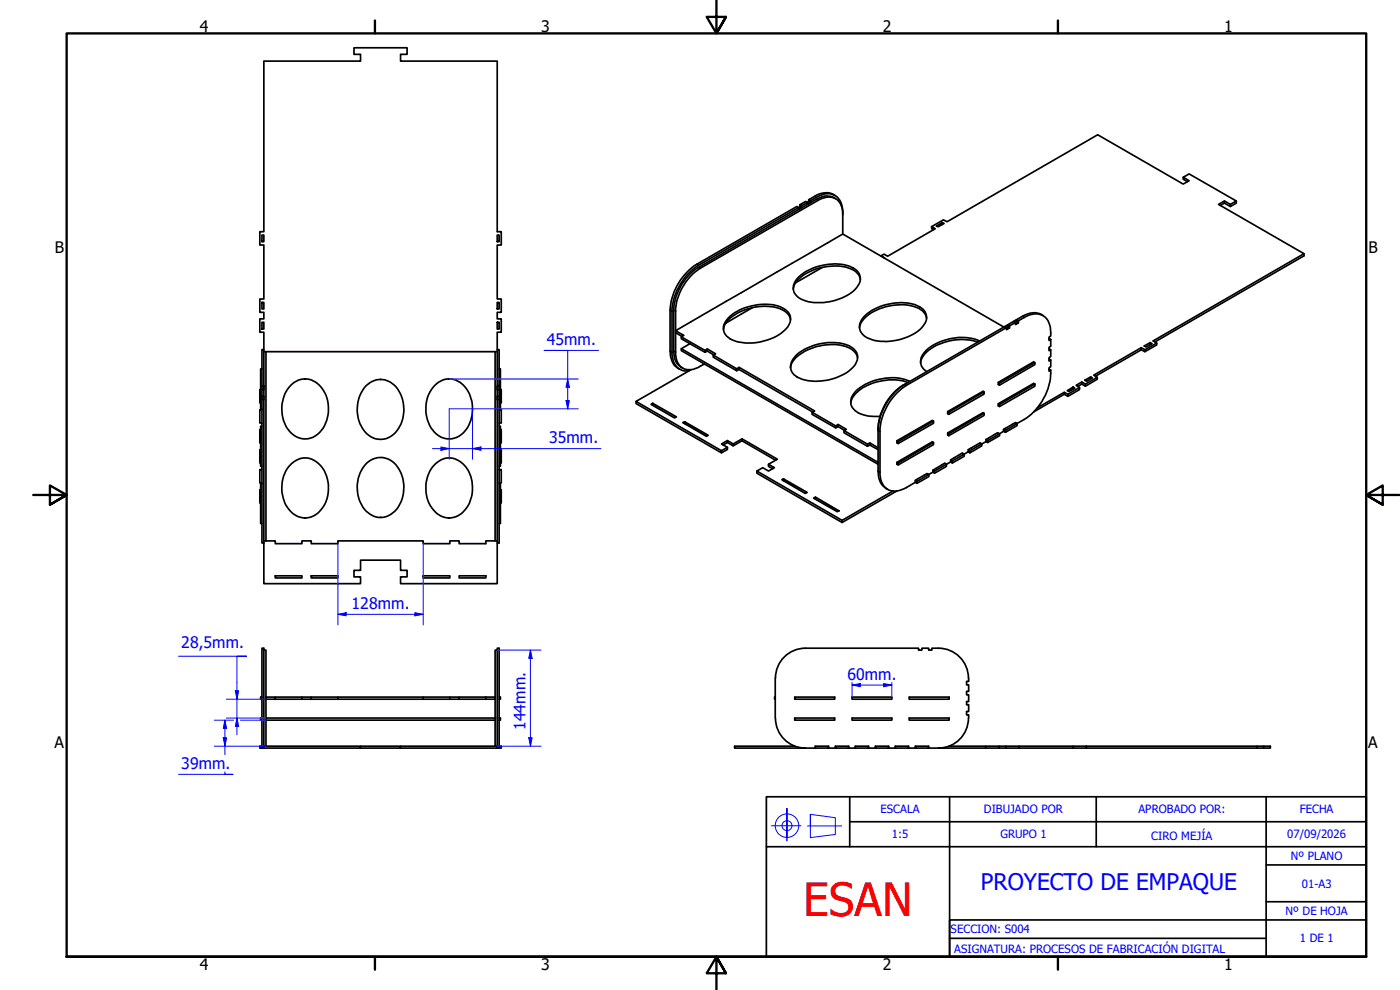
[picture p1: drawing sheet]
<svg xmlns="http://www.w3.org/2000/svg" width="420mm" height="297mm" viewBox="0 0 420 297" stroke-linecap="round" stroke-linejoin="round" font-family="sans-serif">
<!-- layer: Visible (ISO) -->
<g fill="none" stroke="#000" stroke-width=".51">
<path d="M242.7 59.9v.6l.5 .3M250.6 58.7a5.4 5.4 0 0 0-6.1 .2l-1.8 1 .5 .3M250.8 59.6a5 5 0 0 0-5.8 .2l-35.4 20.4a16.1 16.1 0 0 0-7.4 12.9v12.2a5.1 5.1 0 0 0 2.7 5.2M355.1 53.2v.6l1.3 .7M78.6 70.5h.6v2h-.6zM149.2 70.5h.6v2h-.6zM240 62.1l-.4 .2-.5-.3-30 17.3a17.7 17.7 0 0 0-8 13.8v12.2a5.5 5.5 0 0 0 2.9 5.5M240 61.5v.6l.5 .2M242.7 60.5l-.4 .3-.5-.4-1.8 1.1 .5 .3M252.9 70.2v-6.4a4.8 4.8 0 0 0-5.1-5.6l-2.8 1-1.8 1v.6l-.9 .5v-.5l-1.8 1v.5l-.9 .6v-.6l-30 17.3a17.5 17.5 0 0 0-7.9 13.8v12.2a4.8 4.8 0 0 0 5.1 5.7M252.9 64.4a4.6 4.6 0 0 0-3.5-5.2h-1.2l-2 .5-36.1 20.8a16.6 16.6 0 0 0-7.3 12.9v12.2a4.7 4.7 0 0 0 3.4 5.3l1.9-.1 3.3-1.6M264.4 76.8l.9-.6 1.1 .7 14.3-8.3-1.1-.6 3.5-2 1.1 .5 45.2-26.1 25.7 14.8 1.8-1-1.8-1 1.8-1 14.1 8.1-1.7 1-1.8-1-1.8 1 25.7 14.8-45.3 26.2 1.1 .6-3.6 2.1-1.1-.7-14.3 8.3 1.1 .6-3.5 2-1.1-.6-1.7 1 1 .7-3.5 2-1.1-.6-8.1 4.7"/>
<path d="M264.9 77.1l.5 .3M264.9 77.1h.1M279.6 68v.6l.6 .3M281.1 67.8l1.7-1 .5 .2-1.7 1.1zM282.8 66.8v.6M367.5 60.3v.6l-1.3 .7M367.5 60.9l1.8 1.1v-.7M371 60.3v.6l-1.7 1.1M391.4 76.1v.7l-44.8 25.8M78.6 90.7h.6v2h-.6zM78.6 96.7h.6v2h-.6zM149.2 90.7h.6v2h-.6z"/>
<path d="M149.2 96.7h.6v2h-.6zM202.8 99.2v.6l1.9 1.2M218.6 95.4a16.4 16.4 0 0 1 15.6-3.3 3.7 3.7 0 0 1 2.8 4.9 11 11 0 0 1-7.7 5.3 13.1 13.1 0 0 1-10.6-1 3.6 3.6 0 0 1-.1-5.9zM225.8 92.3l-7.9 4.6M237.2 96a4.9 4.9 0 0 0-4.3-3.7 16.6 16.6 0 0 0-14.5 3.9l-1 1.6-.3 1.1M239.3 83.5a16.2 16.2 0 0 1 16.2-3.4 3.8 3.8 0 0 1 2.6 3 3.8 3.8 0 0 1-1.4 3.7 16.1 16.1 0 0 1-16.2 3 3.7 3.7 0 0 1-1.2-6.3zM246.8 80.2l-8 4.6M258.2 83.9a4.6 4.6 0 0 0-3.7-3.5 16.4 16.4 0 0 0-15.2 3.7l-.7 1-.5 1.6M259.2 95.1a16.2 16.2 0 0 1 16.1-3.4 3.8 3.8 0 0 1 2.7 3 3.8 3.8 0 0 1-1.5 3.7 16.1 16.1 0 0 1-16.2 3 3.7 3.7 0 0 1-1.1-6.3zM278.1 95.5a4.8 4.8 0 0 0-4.4-3.7 16.1 16.1 0 0 0-14.5 3.9l-.8 1.1-.5 1.5M301.3 98.2l-48.4-28-50.1 29 2.4 1.4-.7 .5 7.1 4 .7-.4 2.5 1.5-.7 .3 7 4.2 .7-.5 22.7 13.1-.8 .4 7.1 4.1 .7-.4 2.5 1.4-.7 .4 7 4.1M301.6 98l.9-.5v.6l.5 .3"/>
<path d="M302.1 98.3l.4-.2-.4 .2-.5-.3-30.1 17.4M304.2 96.4l.9-.5v.7l.5 .3M304.7 96.8l.4-.2-.4 .2-.5-.4-1.7 1.1 .5 .3M313 94.7a5.5 5.5 0 0 0-6.2 .2l-1.7 1 .5 .4M78.2 116.9h-.2v4h.2M78.6 115.9v1h.6v-1h-.6v-11h.6v58M78.6 116.9v2h.6v1h-.6v-1M78.6 119.9v43h.6M78.6 110.7h-.4v12h.4M79.2 105.5h.6v56.8M79.2 104.9v-5.2h-1.2v-4h1.2v-2h-1.2v-4h1.2v-16.2h-1.2v-4h1.2v-51.2h29v-2h-2v-2h16v2h-2v2h29v51.2h1.2v4h-1.2v16.2h1.2v4h-1.2v2h1.2v4h-1.2v5.2M79.8 105.5h68.8"/>
<path d="M87.3 115.6a6 6 0 0 1 9.9 1.8 10.4 10.4 0 0 1-2.8 13.5 6.2 6.2 0 0 1-8.7-3.2 10.7 10.7 0 0 1 1.6-12.1zM109.9 115.7a6.1 6.1 0 0 1 9.9 1.8 10.6 10.6 0 0 1-2.1 13.2 6.1 6.1 0 0 1-9.3-2.9 10.9 10.9 0 0 1 1.5-12.1zM130.6 115.6a6 6 0 0 1 9.9 1.8 10.4 10.4 0 0 1-2.8 13.5 6.2 6.2 0 0 1-8.7-3.2 10.7 10.7 0 0 1 1.6-12.1zM149.2 105.5h-.6v56.8h.6M149.8 115.9h-.6v-11h.6v58h-.6v-44v1h.6M149.8 116.9h-.6v-1v3h.6M149.8 110.7h.4v12h-.4M150.2 116.9h.2v4h-.2M204.5 101.1v.5l7.1 4.1v-.6M204.5 104.6v.6l59 34.1M207.1 103.1l-2.6 1.5 59 34.1M207.4 110.9l-16.5 9.5 25.6 14.8 1.8-1-1.8-1 1.8-1 1.7 1 2.7-1.5 10.6 6.1-2.7 1.5 1.8 1-1.8 1-1.7-1-1.8 1 25.6 14.8 15.3-8.8"/>
<path d="M212.3 104.7v.6l-.7 .4M212.3 105.3l1.9 1.2M214.1 106.5v.7l7 4v-.5M221.8 110.2v.7l-.7 .3M221.8 110.9l22.1 12.7M238.8 106.8a16.1 16.1 0 0 1 16.2-3 3.8 3.8 0 0 1 2.4 3.2 3.8 3.8 0 0 1-1.8 3.6 16.2 16.2 0 0 1-16.3 2.6 3.8 3.8 0 0 1-.5-6.4zM257.4 107.4a5 5 0 0 0-4.4-3.7 15.7 15.7 0 0 0-14.9 4.5l-.6 1.1-.3 1M271.5 115.4a16.2 16.2 0 0 0-8 13.1v12.8a5.4 5.4 0 0 0 2.9 5.5M271.5 115.4a17.5 17.5 0 0 0-8 13.7M272.5 114.8a16.1 16.1 0 0 0-15.9 3.5l-.8 1-.5 1.6M273 114.4a16.1 16.1 0 0 0-16.5 3.3 3.8 3.8 0 0 0-1.1 3.8 3.8 3.8 0 0 0 2.9 2.7l2.2 .6 3.6 .2M293.4 102.7a16.1 16.1 0 0 0-15.8 3.5l-1.1 1.5-.2 1.1"/>
<path d="M294 102.3a15.8 15.8 0 0 0-16.5 3.3 3.6 3.6 0 0 0 .6 5.9M295.3 117.6v.6l-10.6 6.1M299.6 114.7l.4 .2 10.6-6.1-.4-.2-10.6 6.1v.7l.4 .2v-.7M310.6 115.2l-.4-.2-10.6 6.1v.7l.4 .2v-.7M310.6 108.8v.6l-10.6 6.2M310.6 115.2l-10.6 6.1-.4-.2M310.6 115.2v.7l-10.6 6.1M314.8 110.7l.5 .3M314.8 107.7l.5 .3M314.8 104.6l.5 .4M314.8 101.6l.5 .2M319.4 117.7v.6l-9.1 5.3"/>
<path d="M319.4 118.3l1.1 .6v-.6M320.3 117.2l1.8-1.1 .5 .3-1.8 1.1zM322.1 116.1v.7M324 116.3v.6l-3.5 2M324.7 114.6v.6l-1.2 .7M324.7 115.2l1.1 .7v-.7M325.6 114.1l1.7-1 .6 .3-1.8 1zM327.3 113.1v.6M329.3 113.2v.6l-3.5 2.1M342.5 104.3v.7l-13.8 7.9M342.5 105l1.1 .5v-.5M343.4 103.8l1.8-1 .6 .3-1.8 1z"/>
<path d="M345.2 102.8v.6M347.2 102.9v.6l-3.6 2M78.2 128.9h-.2v4h.2M78.2 134.9h-.2v4h.2M78.6 127.9h-.4v12h.4M78.6 122.9h-.6v4h.6M87.1 139.6a5.9 5.9 0 0 1 9.5 .5 10.4 10.4 0 0 1-1.9 14.3 6.1 6.1 0 0 1-8.8-2.6 11 11 0 0 1 1.2-12.2zM109.7 139.4a6.1 6.1 0 0 1 10.3 1.9 10.4 10.4 0 0 1-2.7 13 6 6 0 0 1-8.7-2.7 10.9 10.9 0 0 1 1.1-12.2zM130.3 139.6a5.9 5.9 0 0 1 9.5 .5 10.4 10.4 0 0 1-1.8 14.3 6.1 6.1 0 0 1-8.8-2.6 10.7 10.7 0 0 1 1.1-12.2zM149.8 127.9h.4v12h-.4M149.8 122.9h.6v4h-.6M150.2 134.9h.2v4h-.2"/>
<path d="M150.2 128.9h.2v4h-.2M190.9 120.4v.7l25.6 14.8v-.7M195.4 121.3l.5-.3 7.1 4.1-.6 .3zM195.9 121v.6M204.9 126.8l.6-.3 7 4.1-.5 .3zM205.5 126.5v.6M218.3 134.2v.7l-1.8 1M218.3 132.2v.6l-1.3 .7M218.3 132.8l1.7 1v-.6M222.7 131.7v.6l-2.7 1.5M222.7 132.3l10.1 5.8M230.6 139.3v.6l1.3 .7"/>
<path d="M243.7 123.7v.6l7.1 4.1v-.6M251.5 127.4v.6l-.7 .4M251.5 128l2 1.1M253.3 129.2v.6l7 4.1v-.6M260.3 133.3l.7-.4 2.5 1.5M261 132.9v.6l2.5 1.4M261 133.5l-.7 .4M269.2 138.7l.4 .2 10.6-6.1-.4-.2-10.6 6.1v.6l.4 .2v-.6M269.2 132.3l.4 .2 10.6-6.1-.4-.2-10.6 6.1v.6l.4 .2v-.6M280.2 126.4v.6l-10.6 6.1M280.2 132.8v.6l-10.6 6.1M284.4 129.9l.3 .3 10.6-6.2-.3-.2-10.6 6.1v.6l.3 .2v-.5"/>
<path d="M284.4 123.5l.3 .2 10.6-6.1-.3-.2-10.6 6.1v.6l.3 .2v-.6M285.3 138l.5 .3 3.6-2-.6-.4-3.5 2.1v.6l-1.3 .7v.6l-3.5 2.1M285.8 138.3v.6l-.5-.3M290.6 134.9l.5 .3 3.5-2-.5-.3-3.5 2v.7l-1.2 .7v.6l-3.6 2M291.1 135.2v.7l-.5-.3M295.3 124v.6l-10.6 6.1M295.9 131.9l.5 .3 3.6-2-.6-.4-3.5 2.1v.6l-1.3 .7v.6l-3.5 2.1M296.4 132.2v.6l-.5-.3M301.2 128.8l.6 .3 3.4-2.1-.5-.2-3.5 2v.6l-1.2 .8v.5l-3.6 2.1M301.8 129.7l3.4-2v-.7a17.5 17.5 0 0 0 10.1-16l-.5 .4v-1.1l.5-.3v-2l-.5 .3v-1l.5-.3v-2l-.5 .2v-1l.5-.3v-2.1l-.5 .4v-1.1l.5-.3a6.2 6.2 0 0 0-2.6-6.3 5.9 5.9 0 0 0-5.3 .7l-1.8 1.1v.6l-.9 .5v-.6l-1.7 1v.6l-.9 .5v-.6l-30.1 17.3a17.4 17.4 0 0 0-7.9 13.8v12.3a5 5 0 0 0 3.7 5.6l2.1-.1a15.8 15.8 0 0 0 4.8-2.5v-.6l.8-.5 2.7-1.5 .6 .3-3.6 2-.5-.3M301.8 129.1v.6l-.6-.3M78.2 146.9h-.2v4h.2"/>
<path d="M78.6 145.1h-.4v12h.4M78.6 140.9h-.6v4h.6M149.8 145.1h.4v12h-.4M149.8 140.9h.6v4h-.6M150.2 146.9h.2v4h-.2M227.1 141.3v.7l25.6 14.8v-.7M234.6 143.9l.5-.2 7.2 4.1-.6 .3zM235.1 143.7v.6M244.2 149.5l.5-.4 7.1 4.2-.5 .2zM244.7 149.1v.7M269.2 147.3l-16.5 9.5M275.2 144.4v.6l-.5-.3"/>
<path d="M280 141.1l.5 .2 3.5-2-.5-.3-3.5 2.1v.6l-1.2 .7v.6l-3.6 2M280.5 141.3v.7l-.5-.3M79.2 162.9v12.2h29v-2h-2v-2h2v-3h12v3h2v2h-2v2h29v-12.2M79.2 162.3h.6M79.8 162.3h2.8v.8h8v-.8h2.8v.8h8v-.8h25.6v.8h8v-.8h2.8v.8h8v-.8h2.8M82.6 172.8h8v.6h-8zM93.4 172.8h8v.6h-8zM127 172.8h8v.6h-8zM137.8 172.8h8v.6h-8zM79.2 195.1h.6v28.8M149.2 195.1h-.6v28.8M241.7 194.5h34v.6h1v-.6h2v.6h1v-.6a9.3 9.3 0 0 1 10.9 7.8v1.2"/>
<path d="M241.7 194.5a9 9 0 0 0-9 9M78.6 215.4v-20.9h.6v29.4M78.6 215.4v9.1h.6M78.6 209.2h-.4v.6h.4M78.6 215.4h-.4v.7h.4M79.8 215.4h68.8M79.8 216.1h68.8M82.6 209.2v.6h-2.8v-.6h66M90.6 209.2v.6h-8M93.4 209.2v.6h-2.8M101.4 209.2v.6h-8M127 209.2v.6h-25.6"/>
<path d="M135 209.2v.6h-8M137.8 209.2v.6h-2.8M145.8 209.2h2.8v.6h-2.8M145.8 209.2v.6h-8M149.8 209.2h.4v.6h-.4M149.8 215.4h.4v.7h-.4M232.7 209.2h-.2v.6h.2M232.7 203.4v12M232.7 215.5a9 9 0 0 0 9 9M238.5 209.2h12v.6h-12zM238.5 215.4h12v.7h-12zM255.7 209.2h12v.6h-12z"/>
<path d="M255.7 215.4h12v.7h-12zM272.9 209.2h12v.6h-12zM272.9 215.4h12v.7h-12zM290.6 215.5a9 9 0 0 1-8.9 9M290.7 203.4v1.1h-.6v1h.6v1.9h-.6v1.1h.6v2h-.6v.9h.6v2.1h-.6v1h.6v.9M78.6 223.9h-.6v.6h.6M79.2 223.9h70M79.2 223.9v.6h29v-.6M120.2 223.9v.6h-12M149.2 223.9v-29.4h.6v30M149.2 223.9v.6h-29M149.2 224.5h.6"/>
<path d="M149.8 223.9h.6v.6h-.6M238.4 223.9h-17.9v.6h24.2M244.7 223.9h4v.6h-4zM248.7 224.5h2M250.7 223.9h4v.6h-4zM254.7 224.5h2M256.7 223.9h4v.6h-4zM260.7 224.5h2M262.7 223.9h4v.6h-4zM266.7 224.5h2M268.7 223.9h4v.6h-4zM272.7 224.5h2"/>
<path d="M274.7 223.9h4v.6h-4zM278.7 224.5h3M284.9 223.9h41.2M295.8 223.9v.6h-14.1M299.8 223.9v.6h-4M301.9 223.9v.6h-2.1M305.9 223.9v.6h-4M322.1 223.9v.6h-16.2M326.1 223.9h55.2v.6h-2M326.1 223.9v.6h-4M326.1 224.5h51.2M377.3 223.9v.6h2v-.6"/>
</g>
<!-- layer: Visible Narrow (ISO) -->
<g fill="none" stroke="#000" stroke-width=".38">
<path d="M244.5 58.9l.5 .3M245 59.8l.5 .3M209.1 79.3l.5 .3M201.1 93.1l.6 .3M202.2 93.1l.6 .3M209.6 80.2l.5 .3M306.8 94.9l.6 .3M201.1 105.3l.6 .3M202.2 105.3l.6 .3M271 115.6v.1M271.5 115.4l.5 .2M263.5 129.1l.6 .3"/>
<path d="M263.5 141.3l.6 .4"/>
</g>
<circle cx="263.5" cy="128.5" r=".19" fill="#000"/>
<!-- layer: CAJETIN -->
<g fill="none" stroke="#00f" stroke-width=".3">
<path d="M231.5 247.8h8.9M236.2 242.6v9.7v-9.7v8.7M242.3 247.8h10.3M243.2 244.3l7.5 1v5.1l-7.5 .9v-7v3.5"/>
<circle cx="236.2" cy="247.7" r="3.5"/>
<circle cx="236.2" cy="247.7" r="1.49"/>
</g>
<!-- layer: Title (ISO) -->
<path d="M255 239.1v14.9M285 239.1v48v-11.1h125M329 239.1v14.9M380 239.1v48M230 254v-14.9h180v14.9M230 254h180v33.1h-180zM255 246.6h155M380 259.5h30M380 270.6h30M285 281.5h95" fill="none" stroke="#000" stroke-width=".51"/>
<!-- layer: Border (ISO) -->
<path d="M112.5 6.1v3.9M215 0v10l-2.9-4.9h5.8l-2.9 4.9 2.9-4.9M317.5 6.1v3.9M10 148.5h10l-5-2.8v5.7l5-2.9-5 2.9M420 148.5h-10l5-2.8v5.7l-5-2.9 5 2.9M20 287.1v-277.1h390v277.1h-390h390M112.5 287.1v3.8M217.9 292l-2.9-4.9 2.9 4.9h-5.8l2.9-4.9v9.9M317.5 287.1v3.8" fill="none" stroke="#000" stroke-width=".7"/>
<!-- layer: Dimension (ISO) -->
<path d="M67.5 216.1v2.5" fill="none" stroke="#00f" stroke-width=".3"/>
<path d="M67.5 216.1l.5 2.5h-1z" fill="#00f"/>
<path d="M67.5 216.1l.5 2.5h-1zM67.5 221.3v2.6" fill="none" stroke="#00f" stroke-width=".3"/>
<path d="M67 221.3h1l-.5 2.6z" fill="#00f"/>
<path d="M64.3 216.1h5.8M67.5 218.6v2.7M71.1 215.4v2.6M72.1 216.1h7.7M64.3 223.9h15.5M67 221.3h1l-.5 2.6zM67.5 231.6v.7h2.4h-16.3M67.5 223.9v2.5" fill="none" stroke="#00f" stroke-width=".3"/>
<path d="M71.1 215.4l.5 2.6h-1z" fill="#00f"/>
<path d="M71.1 215.4l.5 2.6h-1zM71.1 207.2v2.6" fill="none" stroke="#00f" stroke-width=".3"/>
<path d="M70.6 207.2h1l-.5 2.6z" fill="#00f"/>
<path d="M53.6 196.9h20.4h-2.9v10.3M67.9 215.4h11.9M67.9 209.8h11.9M70.6 207.2h1l-.5 2.6zM71.1 209.8v5.6M71.1 218v2.5M159.2 221.3v2.6" fill="none" stroke="#00f" stroke-width=".3"/>
<path d="M158.7 221.3h1l-.5 2.6z" fill="#00f"/>
<path d="M159.2 195.1v2.4M158.7 221.3h1l-.5 2.6z" fill="none" stroke="#00f" stroke-width=".3"/>
<path d="M159.2 195.1l.5 2.4h-1z" fill="#00f"/>
<path d="M149.2 195.1h13.2M159.2 195.1l.5 2.4h-1zM159.2 197.5v23.8M255.7 205.5h2.5M149.2 223.9h13.2" fill="none" stroke="#00f" stroke-width=".3"/>
<path d="M255.7 205.5l2.5-.4v.9z" fill="#00f"/>
<path d="M255.7 205.5l2.5-.4v.9zM265.2 205.5h2.5" fill="none" stroke="#00f" stroke-width=".3"/>
<path d="M265.2 205.1l2.5 .4-2.5 .5z" fill="#00f"/>
<path d="M101.4 184.3h2.5M255.7 204.8v4.4M258.2 205.5h7M265.2 205.1l2.5 .4-2.5 .5zM267.7 204.8v4.4" fill="none" stroke="#00f" stroke-width=".3"/>
<path d="M101.4 184.3l2.5-.5v1z" fill="#00f"/>
<path d="M101.4 184.3l2.5-.5v1zM124.5 184.3h2.5" fill="none" stroke="#00f" stroke-width=".3"/>
<path d="M124.5 183.8l2.5 .5-2.5 .5z" fill="#00f"/>
<path d="M170.4 120.2v2.5M101.4 163.1v24.4M127 163.1v24.4M103.9 184.3h20.6M124.5 183.8l2.5 .5-2.5 .5z" fill="none" stroke="#00f" stroke-width=".3"/>
<path d="M169.9 120.2h1l-.5 2.5z" fill="#00f"/>
<path d="M170.4 113.7v2.5M169.9 120.2h1l-.5 2.5z" fill="none" stroke="#00f" stroke-width=".3"/>
<path d="M170.4 113.7l.5 2.5h-1z" fill="#00f"/>
<path d="M134.8 113.7h38.7M170.4 113.7l.5 2.5h-1zM170.4 116.2v4M179.6 105.1h-16.3h7.1v8.6M132.3 134.6h2.5M134.8 122.7h38.7" fill="none" stroke="#00f" stroke-width=".3"/>
<path d="M132.3 134.1l2.5 .5-2.5 .5z" fill="#00f"/>
<path d="M132.3 134.1l2.5 .5-2.5 .5zM141.8 134.6h2.5" fill="none" stroke="#00f" stroke-width=".3"/>
<path d="M141.8 134.6l2.5-.5v1z" fill="#00f"/>
<path d="M129.8 134.6h2.5M134.8 134.6h7M134.8 122.7v15.1M141.8 134.6l2.5-.5v1zM141.8 122.7v15.1M144.3 134.6h36" fill="none" stroke="#00f" stroke-width=".3"/>
<text font-size="13.7" fill="#f00" x="241" y="274.7">ESAN</text>
<text font-size="6.9" fill="#00f" x="294.4" y="267">PROYECTO DE EMPAQUE</text>
<g font-size="4.8">
<text x="59.9" y="9.6">4</text>
<text x="162.4" y="9.6">3</text>
<text x="264.9" y="9.6">2</text>
<text x="367.4" y="9.6">1</text>
<text x="16.4" y="76.1">B</text>
<text x="410.7" y="76.1">B</text>
<text x="16.4" y="224.5">A</text>
<text x="410.7" y="224.5">A</text>
<text x="59.9" y="290.9">4</text>
<text x="162.4" y="290.9">3</text>
<text x="264.9" y="290.9">2</text>
<text x="367.4" y="290.9">1</text>
</g>
<g font-size="4.8" fill="#00f">
<text x="164.1" y="103.6">45mm.</text>
<text x="164.8" y="133">35mm.</text>
<text x="105.5" y="182.7">128mm.</text>
<text x="54.4" y="194.5">28,5mm.</text>
<text x="254.3" y="203.9">60mm.</text>
<text x="157.7" y="219.1" transform="rotate(-90 157.7 219.1)">144mm.</text>
<text x="54.4" y="230.7">39mm.</text>
</g>
<g font-size="3.4" fill="#00f">
<text x="264.3" y="244">ESCALA</text>
<text x="295.3" y="244">DIBUJADO POR</text>
<text x="341.7" y="244">APROBADO POR:</text>
<text x="390.1" y="244">FECHA</text>
<text x="267.7" y="251.5">1:5</text>
<text x="300.2" y="251.5">GRUPO 1</text>
<text x="345.5" y="252">CIRO MEJÍA</text>
<text x="386.3" y="251.3">07/09/2026</text>
<text x="387.4" y="258.1">Nº PLANO</text>
<text x="390.7" y="266.3">01-A3</text>
<text x="385.8" y="274.6">Nº DE HOJA</text>
<text x="285.3" y="280.1">SECCION: S004</text>
<text x="286.4" y="285.9">ASIGNATURA: PROCESOS DE FABRICACIÓN DIGITAL</text>
<text x="390.1" y="282.8">1 DE 1</text>
</g>
</svg>
